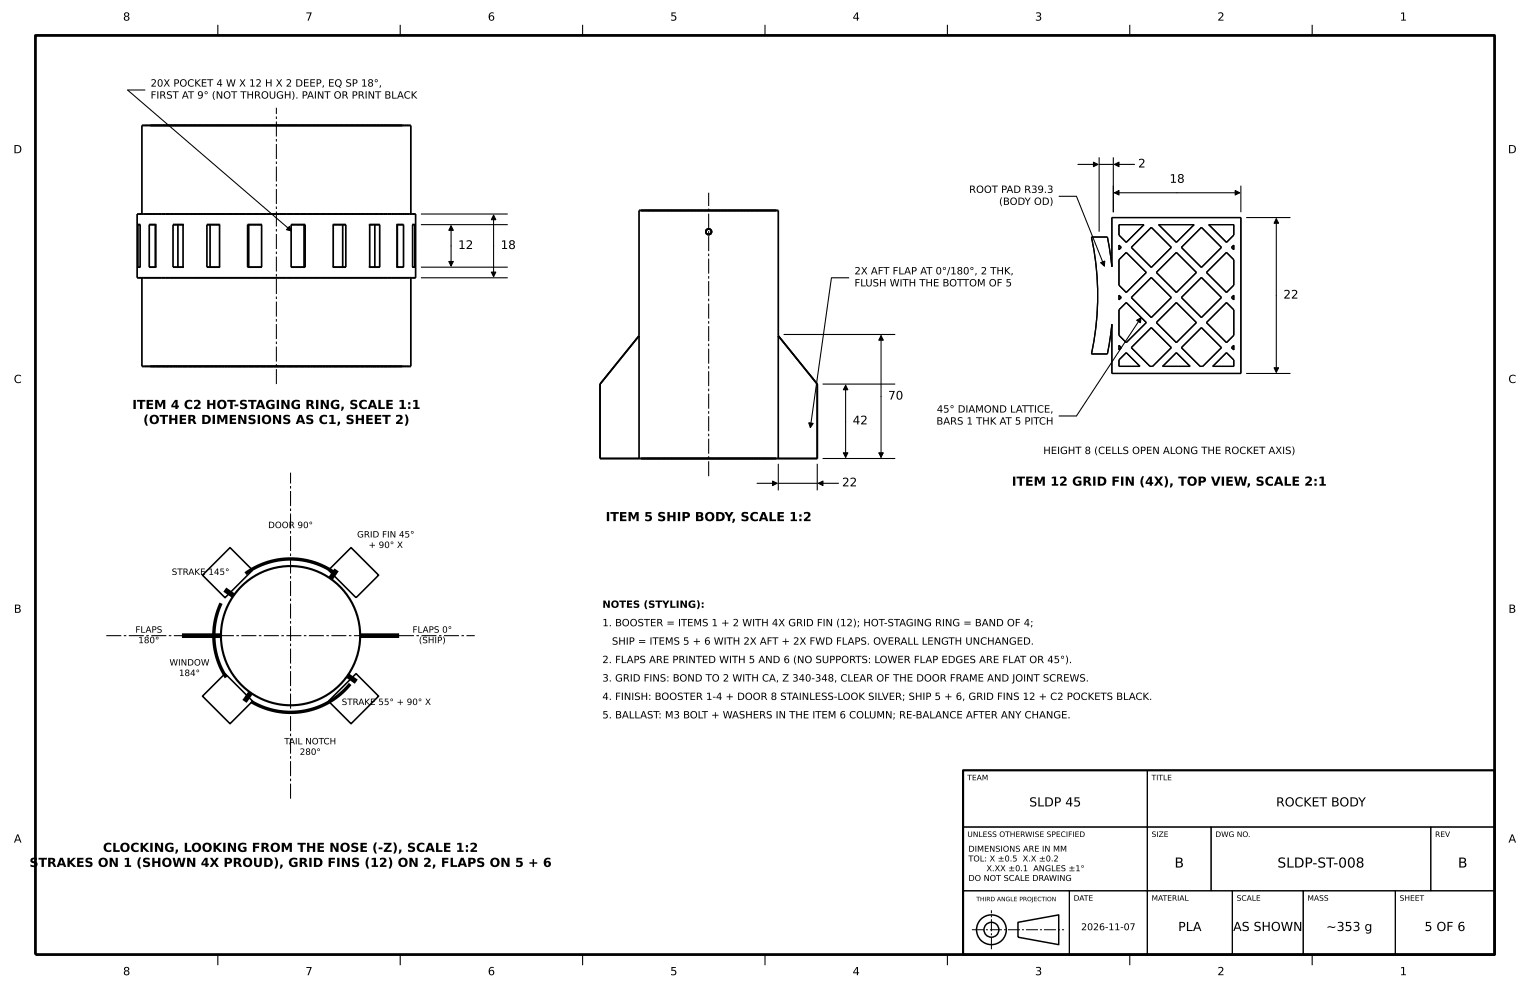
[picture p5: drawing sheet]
<svg xmlns="http://www.w3.org/2000/svg" width="432mm" height="279mm" viewBox="0 0 432 279" stroke-linecap="round" stroke-linejoin="round" font-family="sans-serif">
<g fill="none" stroke="#000" stroke-width=".48">
<path d="M40 35.4v25M40.1 35.4h.1M40.1 35.4h75.8M42.5 35.4h.1M42.5 35.4h71M113.6 35.4h.1M115.9 35.4h.1M115.9 35.4v25M180.4 59.4v35.4M180.4 59.4h.1M180.4 59.4h.6M181 59.4h.1"/>
<path d="M181 59.4h.5M181.5 59.4h17M181.5 59.4h17.1M198.5 59.4h1M198.6 59.4h.9M199.5 59.4h2M199.5 59.4h1.9M201.4 59.4h14.9M201.5 59.4h14.7M216.2 59.4h.6M216.3 59.4h.4M216.7 59.4h1.8"/>
<path d="M216.8 59.4h1.7M218.5 59.4h.6M218.5 59.4h.5M219 59.4h.6M219.7 59.4h.1M219.7 59.4v35.4M38.7 60.4v18M38.7 78.4h.1M38.7 60.4h.1M38.7 78.4h1.2M38.7 60.4h1.2M38.9 75.4h.6"/>
<path d="M38.9 63.4v12M38.9 63.4h.6M39.5 63.4v12M39.5 75.4h.2M39.5 63.4h.2M39.9 78.4h1.9M39.9 78.4h.2M39.9 60.4h.2M39.9 60.4h1.9M40 78.4v25M40.1 78.4h.1M40.1 60.4h.1"/>
<path d="M40.1 78.4h1.6M40.1 60.4h1.6M41.7 78.4h35.4M41.7 60.4h35.4M41.8 78.4h35.2M41.8 60.4h35.2M42.1 75.4h1.8M42.1 63.4v12M42.1 63.4h1.8M43.9 75.4h.1M43.9 63.4v12M43.9 63.4h.1"/>
<path d="M43.9 75.4h.3M43.9 63.4h.3M48.8 75.4h2.9M48.8 63.4v12M48.8 63.4h2.9M48.8 75.4h1.4M48.8 63.4h1.4M50.2 75.4h1.6M50.2 63.4v12M50.2 63.4h1.6M51.7 63.4v12M51.7 75.4h.2"/>
<path d="M51.7 63.4h.2M58.4 75.4h3.6M58.4 63.4v12M58.4 63.4h3.6M58.4 75.4h.9M58.4 63.4h.9M59.3 75.4h2.7M59.3 63.4v12M59.3 63.4h2.7M62 63.4v12M62 75.4h.1M62 63.4h.1"/>
<path d="M69.9 75.4h3.9M69.9 63.4v12M69.9 63.4h3.9M69.9 75.4h.3M69.9 63.4h.3M70.2 75.4h3.7M70.2 63.4v12M70.2 63.4h3.7M73.8 63.4v12M73.8 75.4h.1M73.8 63.4h.1M77 78.4h2"/>
<path d="M77 60.4h2M77.1 78.4h1.8M77.1 60.4h1.8M78.9 78.4h30.5M78.9 60.4h30.5M79 78.4h30.3M79 60.4h30.3M82.1 75.4h.1M82.1 63.4h.1M82.2 75.4h3.9M82.2 63.4v12M82.2 63.4h3.9"/>
<path d="M82.2 75.4h3.6M82.2 63.4h3.6M85.8 75.4h.3M85.8 63.4h.3M85.8 63.4v12M86.1 63.4v12M93.9 75.4h.1M93.9 63.4h.1M94 75.4h2.7M94 63.4h2.7M94 75.4h3.6M94 63.4v12"/>
<path d="M94 63.4h3.6M96.7 75.4h.9M96.7 63.4h.9M96.7 63.4v12M97.6 63.4v12M104.1 75.4h.2M104.1 63.4h.2M104.3 75.4h1.5M104.3 63.4h1.5M104.3 75.4h2.9M104.3 63.4v12M104.3 63.4h2.9"/>
<path d="M105.8 75.4h1.4M105.8 63.4h1.4M105.8 63.4v12M107.2 63.4v12M109.3 78.4h4.9M109.3 60.4h4.9M109.4 78.4h4.9M109.4 60.4h4.9M111.8 75.4h.3M111.8 63.4h.3M112 75.4h.1M112 63.4h.1"/>
<path d="M112.1 75.4h1.8M112.1 63.4v12M112.1 63.4h1.8M113.9 63.4v12M114.2 78.4h1.9M114.2 60.4h1.9M114.3 78.4h1.6M114.3 60.4h1.6M115.9 78.4h.1M115.9 78.4h.2M115.9 60.4h.2M115.9 60.4h.1"/>
<path d="M115.9 78.4v25M116.1 60.4h1.2v18h-1.2M116.5 75.4h.6M116.5 63.4v12M116.5 63.4h.6M117.1 63.4v12M199.2 65.4h.1M199.2 65.4v.1M199.2 65.5h.1M199.2 65.3v.1M199.2 65.3h.1M199.2 65.5v.1"/>
<path d="M199.2 65.2v.1M199.2 65.6h.1M199.2 65.2h.1M199.2 65.6v.1M199.2 65.1v.1M199.3 65.1h-.1M199.3 65.7h.1M199.3 65.7v.1M199.3 65.1h.1M199.3 65v.1M199.3 65h.1M199.3 65.8v.1"/>
<path d="M199.3 65.9h.1M199.4 64.9l-.1 .1M199.4 65.9h.1M199.4 64.9h.1M199.4 65.9v.1M199.4 64.8v.1M199.4 66h.1M199.5 64.8h-.1M199.5 66h.1M199.5 64.8h.1M199.5 66l.1 .1M199.5 64.7v.1"/>
<path d="M199.6 66.1h.1M199.6 64.7h-.1M199.6 64.7h.1M199.7 66.1h.1M199.7 66.1v.1M199.7 64.6l-.1 .1M199.7 66.2h.1M199.8 64.6h-.1M199.8 66.2h.1M199.8 64.6h.1M199.9 66.2h.1M199.9 64.6h-.1"/>
<path d="M200 64.6h-.1M200 66.2h.1M200 64.6h.1M200.1 66.2h-.1M200.1 64.6h.1M200.1 66.2h.1M200.2 64.6h.1M200.2 66.2h-.1M200.2 66.2h.1M200.3 64.6l.1 .1M200.3 66.1l-.1 .1M200.4 64.7h.1"/>
<path d="M200.4 64.7l.1 .1M200.4 66.1h.1M200.5 66l-.1 .1M200.5 64.8h.1M200.5 66h.1M200.6 64.8v.1M200.6 66h-.1M200.6 66h.1M200.6 64.9h.1M200.6 65.9v.1M200.6 65.9h.1M200.7 64.9v.1"/>
<path d="M200.7 65.9h-.1M200.7 65h.1M200.7 65.8h.1M200.7 65.7v.1M200.7 65.1h.1M200.7 65.7h.1M200.8 65.1v.1M200.8 65.7h-.1M200.8 65.2h.1M200.8 65.6v.1M200.8 65.2v.1M200.8 65.3h.1"/>
<path d="M200.8 65.5h.1M200.8 65.3v.1M200.8 65.4h.1M200.8 65.4v.1M180.4 94.8l-11.1 13.6v21h11.1M180.4 94.8v34.6M180.4 94.8h.1M219.6 94.8l11.1 13.6v21h-11.1M219.6 94.8h.1M219.6 94.8v34.6M40.1 103.4h.1M40.1 103.4h75.8"/>
<path d="M42.5 103.4h.1M42.5 103.4h71M113.5 103.4h.1M115.9 103.4h.1M180.4 129.4h1.7M181 129.4h.1M181 129.4h1.1M182.1 129.4h5.3M187.4 129.4h24.5M211.9 129.4h6M217.9 129.4h.8M217.9 129.4h.7"/>
<path d="M218.6 129.4h.3M218.7 129.4h.3M218.9 129.4h.7M219 129.4h.1"/>
</g>
<path d="M78 108.4v-78M200 134.4v-80M30 179.4h104M82 225.4v-92" fill="none" stroke="#000" stroke-width=".3" stroke-dasharray="4.2 .7 .7 .7" stroke-linecap="butt"/>
<g fill="none" stroke="#000" stroke-width=".3">
<path d="M61.5 7v3M112.9 7v3M164.4 7v3M215.9 7v3M267.4 7v3M318.9 7v3M370.3 7v3M41 25.4h-5l46.2 39.8M298.8 55.4h5l7.9 19.7M304.2 46.4h5.7M310.2 44.4v21M310.2 46.4h4"/>
<path d="M314.2 44.4v15.5M314.5 54.4h35.4M314.5 46.4h5.7M350.2 52.4v7.5M118.8 78.4h24.5M118.8 75.4h24.5M118.8 63.4h24.5M118.8 60.4h24.5M127.3 63.7v11.4M139.3 60.7v17.4M239.6 78.4h-5l-5.9 42.3M351.7 61.4h12.5"/>
<path d="M360.2 61.7v43.4M221.2 94.4h31.4M248.7 94.7v34.4M322 89.7l-18.2 27.7h-5M232.1 108.4h20.5M238.6 108.7v20.4M351.7 105.4h12.5M213.7 136.4h5.6M219.7 130.9v7.5M219.7 136.4h11M230.7 130.9v7.5M231 136.4h5.7"/>
<path d="M232.1 129.4h20.5M271.8 217.4h52v16h-52zM323.8 217.4h98v16h-98zM271.8 233.4h52v18h-52zM323.8 233.4h18v18h-18zM341.8 233.4h62v18h-62zM403.8 233.4h18v18h-18zM271.8 251.4h30v18h-30zM301.8 251.4h22v18h-22zM323.8 251.4h24v18h-24zM347.8 251.4h20v18h-20zM367.8 251.4h26v18h-26z"/>
<path d="M393.8 251.4h28v18h-28zM61.5 269.4v3M112.9 269.4v3M164.4 269.4v3M215.9 269.4v3M267.4 269.4v3M318.9 269.4v3M370.3 269.4v3"/>
</g>
<g fill="none" stroke="#000" stroke-width=".36">
<path d="M313.8 61.4v13.9l-1.3-8.4h-4.5l1.3 7.3 .5 7.4v3.6l-.5 6.9-1.3 7.8h4.5l1.3-8.4v13.9M313.8 61.4h36.4M315.8 69.2l.6 .6-.6 .7zM315.8 63.4h7.1l-5 5-1.2-1.2a2.21 2.21 0 0 1-.9-2.6zM317.5 71.6l.4-.4 5.6 5.7-5.6 5.7-1.2-1.2a2.23 2.23 0 0 1-.9-2.6v-4.3a1.6 1.6 0 0 1 .9-2.1zM320.1 69l4.8-4.8 5.7 5.6-5.7 5.7-5.6-5.7zM326.9 76.4l5.1-5.2 5.7 5.7-5.7 5.7-5.7-5.7zM327 63.4h10l-5 5zM337.4 65.9l1.7-1.7 5.6 5.6-5.6 5.7-5.7-5.7zM341 76.4l5.1-5.2 1.2 1.2a2.23 2.23 0 0 1 .9 2.6v4.3a2.21 2.21 0 0 1-1.2 2.4l-.9 .9-5.6-5.7zM341.1 63.4h7.1v1.7a2.2 2.2 0 0 1-1.2 2.5l-.9 .8zM347.8 69.6l.4-.4v1.3l-.6-.7z"/>
<path d="M350.2 61.4v44M315.8 97.5l.6 .6-.6 .7zM315.8 83.3l.6 .7-.6 .6zM316.7 86.6l1.2-1.2 5.6 5.6-5.6 5.7-1.2-1.2a2.23 2.23 0 0 1-.9-2.6v-4.2a1.6 1.6 0 0 1 .9-2.1zM319.3 98.1l5.6-5.6 5.7 5.6-4.5 4.4a1.33 1.33 0 0 1-1.7 .7zM322.4 80.9l2.5-2.6 5.7 5.7-5.7 5.6-5.6-5.6zM327.5 89.8l4.5-4.4 5.7 5.6-5.7 5.7-5.7-5.7zM334.3 83.1l4.8-4.8 5.6 5.7-5.6 5.6-5.7-5.6zM336.5 95l2.6-2.5 5.6 5.6-4.4 4.4a1.33 1.33 0 0 1-1.8 .7l-5.1-5.1zM341 90.5l5.1-5.1 1.2 1.2a2.23 2.23 0 0 1 .9 2.6v4.2a2.21 2.21 0 0 1-1.2 2.4l-.9 .9-5.6-5.7zM347.6 98.1l.6-.6v1.3zM348.2 83.3v1.3l-.6-.6z"/>
<path d="M313.8 105.4h36.4M315.8 101.6l2.1-2.1 3.8 3.9h-5.9zM328.1 103.4l3.9-3.9 3.9 3.9zM342.3 103.4l3.8-3.9 1.2 1.2a2.31 2.31 0 0 1 .9 2.7z"/>
</g>
<g fill="none" stroke="#000" stroke-width=".6" stroke-linecap="butt">
<path d="M271.8 217.4h150v52h-150z"/>
<circle cx="82" cy="179.4" r="19.6"/>
</g>
<path d="M63.4 166.4l2.5 1.7M95 160.8l-1.7 2.5M70.7 195.5l-1.7 2.5M98.1 190.7l2.5 1.7" fill="none" stroke="#000" stroke-width="1.4" stroke-linecap="butt"/>
<path d="M51.3 179.4h11.1M101.6 179.4h11.1" fill="none" stroke="#000" stroke-width="1.3" stroke-linecap="butt"/>
<path d="M57.1 162.3l7.8-7.8 6.4 6.4-7.8 7.8zM92.7 160.9l6.4-6.4 7.8 7.8-6.4 6.4zM57.1 196.5l6.4-6.4 7.8 7.8-6.4 6.4zM100.5 190.1l6.4 6.4-7.8 7.8-6.4-6.4z" fill="none" stroke="#000" stroke-width=".45"/>
<path d="M62.4 170.3a21.6 21.6 0 0 0 1.4 20.9M69.3 161.9a21.6 21.6 0 0 1 25.4 0M98.8 193a21.6 21.6 0 0 1-28 5" fill="none" stroke="#000" stroke-width=".96" stroke-linecap="butt"/>
<path d="M10 10h411.8v259.4h-411.8z" fill="none" stroke="#000" stroke-width=".78" stroke-linecap="butt"/>
<g fill="none" stroke="#000" stroke-width=".42">
<path d="M287.3 260.3l11.5-2.1v8.4l-11.5-2.1z"/>
<circle cx="279.8" cy="262.4" r="2.1"/>
<circle cx="279.8" cy="262.4" r="4.2"/>
</g>
<path d="M274.3 262.4h26M279.8 267.9v-11" fill="none" stroke="#000" stroke-width=".28" stroke-dasharray="3.4 .6 .6 .6" stroke-linecap="butt"/>
<g fill="#000" stroke="#000" stroke-width=".3">
<path d="M308.6 45.8l1.3 .6-1.3 .6zM314.5 54.4l1.3-.6v1.2zM314.5 46.4l1.3-.6v1.2zM348.6 53.8l1.3 .6-1.3 .6zM81.7 63.9l.5 1.3-1.3-.4zM127.3 63.7l.6 1.3h-1.2zM126.7 73.8h1.2l-.6 1.3zM139.3 60.7l.6 1.3h-1.2zM138.7 76.8h1.2l-.6 1.3zM310.6 74.1l1.2-.4-.1 1.4zM360.2 61.7l.6 1.3h-1.2zM248.7 94.7l.6 1.3h-1.3z"/>
<path d="M320.8 90.4l1.2-.7-.2 1.4zM228.2 119.3l1.3 .2-.8 1.2zM238.6 108.7l.7 1.3h-1.3zM359.6 103.8h1.2l-.6 1.3zM218 135.8l1.3 .6-1.3 .6zM231 136.4l1.3-.6v1.2zM238 127.8h1.3l-.7 1.3zM248 127.8h1.3l-.6 1.3z"/>
</g>
<g font-size="3.9">
<text x="331.5" y="244.8">B</text>
<text x="360.5" y="244.8">SLDP-ST-008</text>
<text x="411.5" y="244.8">B</text>
</g>
<g font-size="3.5">
<text x="37.3" y="115.4">ITEM 4 C2 HOT-STAGING RING, SCALE 1:1</text>
<text x="40.4" y="119.7">(OTHER DIMENSIONS AS C1, SHEET 2)</text>
<text x="285.6" y="137.1">ITEM 12 GRID FIN (4X), TOP VIEW, SCALE 2:1</text>
<text x="170.9" y="147.1">ITEM 5 SHIP BODY, SCALE 1:2</text>
<text x="290.5" y="227.6">SLDP 45</text>
<text x="360.1" y="227.6">ROCKET BODY</text>
<text x="8.3" y="244.7">STRAKES ON 1 (SHOWN 4X PROUD), GRID FINS (12) ON 2, FLAPS ON 5 + 6</text>
<text x="29.1" y="240.4">CLOCKING, LOOKING FROM THE NOSE (-Z), SCALE 1:2</text>
<text x="332.5" y="262.8">PLA</text>
<text x="348" y="262.8">AS SHOWN</text>
<text x="374.3" y="262.8">~353 g</text>
<text x="402" y="262.8">5 OF 6</text>
</g>
<g font-size="3.4">
<text x="321.2" y="47.3">2</text>
<text x="330.1" y="51.6">18</text>
<text x="129.3" y="70.3">12</text>
<text x="141.3" y="70.3">18</text>
<text x="362.2" y="84.3">22</text>
<text x="250.7" y="112.8">70</text>
<text x="240.6" y="119.8">42</text>
<text x="237.7" y="137.3">22</text>
</g>
<g font-size="3.2">
<text x="34.7" y="5.8">8</text>
<text x="86.2" y="5.8">7</text>
<text x="137.7" y="5.8">6</text>
<text x="189.2" y="5.8">5</text>
<text x="240.6" y="5.8">4</text>
<text x="292.1" y="5.8">3</text>
<text x="343.6" y="5.8">2</text>
<text x="395.1" y="5.8">1</text>
<text x="3.8" y="43.2">D</text>
<text x="425.6" y="43.2">D</text>
<text x="3.9" y="108.1">C</text>
<text x="425.7" y="108.1">C</text>
<text x="3.9" y="172.9">B</text>
<text x="425.7" y="172.9">B</text>
<text x="3.9" y="237.8">A</text>
<text x="425.7" y="237.8">A</text>
<text x="34.7" y="275.2">8</text>
<text x="86.2" y="275.2">7</text>
<text x="137.7" y="275.2">6</text>
<text x="189.2" y="275.2">5</text>
<text x="240.6" y="275.2">4</text>
<text x="292.1" y="275.2">3</text>
<text x="343.6" y="275.2">2</text>
<text x="395.1" y="275.2">1</text>
</g>
<g font-size="2.8">
<text x="42.5" y="24.4">20X POCKET 4 W X 12 H X 2 DEEP, EQ SP 18°,</text>
<text x="42.5" y="27.8">FIRST AT 9° (NOT THROUGH). PAINT OR PRINT BLACK</text>
<text x="273.5" y="54.4">ROOT PAD R39.3</text>
<text x="282" y="57.8">(BODY OD)</text>
<text x="241.2" y="77.4">2X AFT FLAP AT 0°/180°, 2 THK,</text>
<text x="241.2" y="80.8">FLUSH WITH THE BOTTOM OF 5</text>
<text x="264.3" y="119.8">BARS 1 THK AT 5 PITCH</text>
<text x="264.4" y="116.4">45° DIAMOND LATTICE,</text>
<text x="294.4" y="128.1">HEIGHT 8 (CELLS OPEN ALONG THE ROCKET AXIS)</text>
<text x="170" y="171.5">NOTES (STYLING):</text>
<text x="170" y="176.7">1. BOOSTER = ITEMS 1 + 2 WITH 4X GRID FIN (12); HOT-STAGING RING = BAND OF 4;</text>
<text x="172.7" y="181.9">SHIP = ITEMS 5 + 6 WITH 2X AFT + 2X FWD FLAPS. OVERALL LENGTH UNCHANGED.</text>
<text x="170" y="187.1">2. FLAPS ARE PRINTED WITH 5 AND 6 (NO SUPPORTS: LOWER FLAP EDGES ARE FLAT OR 45°).</text>
<text x="170" y="192.3">3. GRID FINS: BOND TO 2 WITH CA, Z 340-348, CLEAR OF THE DOOR FRAME AND JOINT SCREWS.</text>
<text x="170" y="197.5">4. FINISH: BOOSTER 1-4 + DOOR 8 STAINLESS-LOOK SILVER; SHIP 5 + 6, GRID FINS 12 + C2 POCKETS BLACK.</text>
<text x="170" y="202.7">5. BALLAST: M3 BOLT + WASHERS IN THE ITEM 6 COLUMN; RE-BALANCE AFTER ANY CHANGE.</text>
</g>
<text font-size="2.6" x="305.1" y="262.5">2026-11-07</text>
<g font-size="2.5">
<text x="75.7" y="149">DOOR 90°</text>
<text x="100.8" y="151.7">GRID FIN 45°</text>
<text x="104" y="154.7">+ 90° X</text>
<text x="48.5" y="162.3">STRAKE 145°</text>
<text x="38.2" y="178.6">FLAPS</text>
<text x="116.4" y="178.6">FLAPS 0°</text>
<text x="39" y="181.5">180°</text>
<text x="118.2" y="181.5">(SHIP)</text>
<text x="47.8" y="187.8">WINDOW</text>
<text x="50.5" y="190.8">184°</text>
<text x="96.4" y="199">STRAKE 55° + 90° X</text>
<text x="80.2" y="210.1">TAIL NOTCH</text>
<text x="84.6" y="213">280°</text>
</g>
<g font-size="2.3">
<text x="273.3" y="240.4">DIMENSIONS ARE IN MM</text>
<text x="273.3" y="243.1">TOL: X ±0.5 X.X ±0.2</text>
<text x="278.4" y="245.9">X.XX ±0.1 ANGLES ±1°</text>
<text x="273.3" y="248.6">DO NOT SCALE DRAWING</text>
</g>
<g font-size="2.1">
<text x="273" y="220.2">TEAM</text>
<text x="325" y="220.2">TITLE</text>
<text x="273" y="236.2">UNLESS OTHERWISE SPECIFIED</text>
<text x="325" y="236.2">SIZE</text>
<text x="343" y="236.2">DWG NO.</text>
<text x="405" y="236.2">REV</text>
<text x="303" y="254.2">DATE</text>
<text x="325" y="254.2">MATERIAL</text>
<text x="349" y="254.2">SCALE</text>
<text x="369" y="254.2">MASS</text>
<text x="395" y="254.2">SHEET</text>
</g>
<text font-size="1.7" x="275.5" y="254.3">THIRD ANGLE PROJECTION</text>
</svg>
